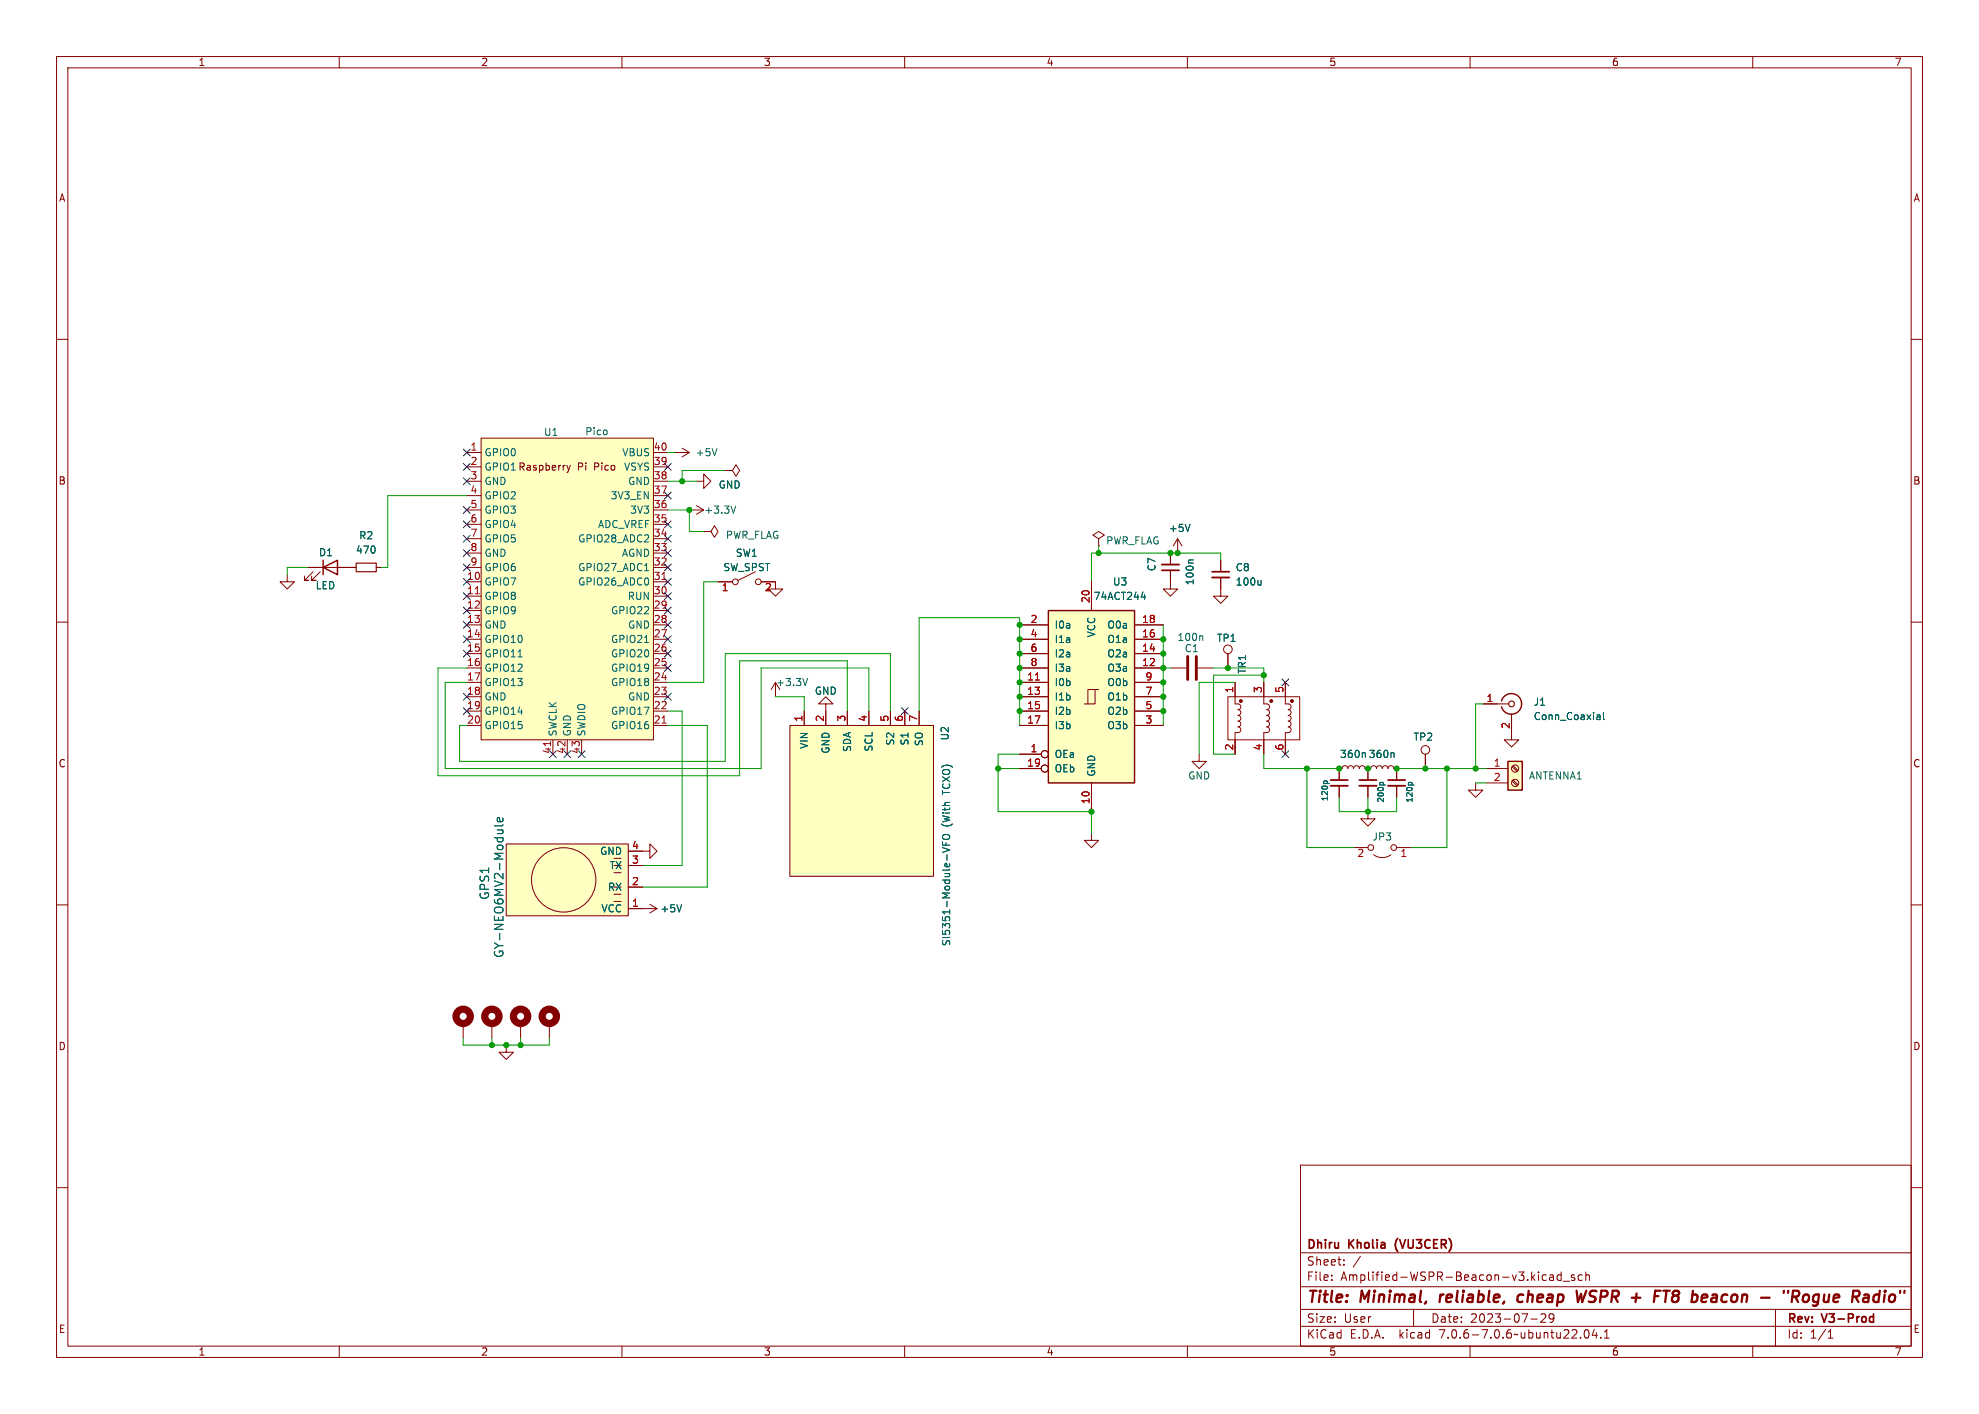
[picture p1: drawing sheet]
<svg xmlns="http://www.w3.org/2000/svg" width="350mm" height="250mm" viewBox="0 0 350 250" stroke-linecap="round" stroke-linejoin="round" font-family="sans-serif">
<g fill="none" stroke="#840000" stroke-width=".18">
<path d="M10 10h330v230h-330zM12 12h326v226h-326zM60 10v2M110 10v2M160 10v2M210 10v2M260 10v2M310 10v2M10 60h2M338 60h2M85.1 77.5h30.5v53.3h-30.5zM120.6 79.2l1.3 .8"/>
<path d="M82.5 80h2.6M82.5 82.5h2.6M82.5 85.1h2.6M82.5 97.8h2.6M82.5 95.2h2.6M82.5 92.7h2.6M82.5 90.2h2.6M82.5 87.6h2.6M100.3 82.3l.3 .8M100.6 83.1l-.3 .5M100.9 82.3l-.3 .8M115.6 80h2.5"/>
<path d="M115.6 82.5h2.5M115.6 85.1h2.5M115.6 97.8h2.5M115.6 95.2h2.5M115.6 92.7h2.5M115.6 90.2h2.5M115.6 87.6h2.5M119.4 80h2.5M121.9 80l-1.3 .8M121.9 90.2h2.6M123.2 85.1h1.3v-1.3l1.2 1.3-1.2 1.3v-1.3M123.2 89.4l1.3 .8"/>
<path d="M124.5 94h1.2l.7-1 .6 1-.6 1-.7-1M124.5 94h.1M124.5 90.2l-1.3 .7M128.3 83.2h1.2l.7-1 .6 1-.6 1-.7-1M128.3 83.2h.1M194.3 95.2l1-.6-1-.6-1 .6 1 .6v1.3M194.3 96.5h.1M207 97.8v2M208.3 95.2l-.8 1.3M208.3 95.2v2.6M208.3 95.2l.7 1.3M215.9 99.1v2"/>
<path d="M10 110h2M50.8 101.6v1.3h1.3l-1.3 1.2-1.3-1.2h1.3M54.6 100.3h8.4M55.4 101.1l-1.6 1.5h.8h-.8v-.7M56.6 101.1l-1.5 1.5h.8h-.8v-.7M66.5 100.3h.8M82.5 100.3h2.6M82.5 102.9h2.6M82.5 105.4h2.6M82.5 107.9h2.6M82.5 110.5h2.6M82.5 113h2.6"/>
<path d="M82.5 115.6h2.6M82.5 118.1h2.6M115.6 100.3h2.5M115.6 102.9h2.5M115.6 105.4h2.5M115.6 107.9h2.5M115.6 110.5h2.5M115.6 113h2.5M115.6 115.6h2.5M115.6 118.1h2.5M127 102.9h2.5M133.6 101.1l-3 1.5"/>
<path d="M134.6 102.9h2.6v1.2h1.2l-1.2 1.3-1.3-1.3h1.3M180.3 110.5h5.1M180.3 113h5.1M180.3 115.6h5.1M180.3 118.1h5.1M193 102.9v5M200.7 110.5h5M200.7 113h5M200.7 115.6h5M200.7 118.1h5M207 100.8v3.3h1.3l-1.3 1.3-1.3-1.3h1.3M207 118.1h2.8"/>
<path d="M211.8 118.1h2.8M215.9 102.1v3.3h1.3l-1.3 1.3-1.3-1.3h1.3M217.2 115.6v2.5M338 110h2M82.5 120.6h2.6M82.5 123.2h2.6M82.5 125.7h2.6M82.5 128.3h2.6M97.8 130.8v2.5M100.3 130.8v2.5M102.9 130.8v2.5M115.6 120.6h2.5"/>
<path d="M115.6 123.2h2.5M115.6 125.7h2.5M115.6 128.3h2.5M136.4 121.9l.8-1.3v2.6M139.7 128.3h25.4v26.6h-25.4zM142.2 125.7v2.6M146 124.5h1.3l-1.3-1.3-1.2 1.3h1.2v3.8M149.9 125.7v2.6M153.7 125.7v2.6M157.5 125.7v2.6M160 125.7v2.6M162.6 125.7v2.6"/>
<path d="M180.3 120.6h5.1M180.3 123.2h5.1M180.3 125.7h5.1M180.3 128.3h5.1M180.3 135.9h3.8M180.3 133.3h3.8M193 138.4v5.1M193.7 121.9h-1.3v2.6M194.3 121.9h-.6v2.6h-1.9M200.7 120.6h5M200.7 123.2h5M200.7 125.7h5"/>
<path d="M200.7 128.3h5M212.1 133.3v1.3h-1.3l1.3 1.3 1.3-1.3h-1.3M217.2 123.2h12.7v7.6h-12.7zM218.4 120.6v3.9h.8l.3 .5-.2 .3-.4 .2 .4 .1 .1 .3-.1 .4-.4 .2 .3 .1 .2 .2v.5l-.5 .2 .4 .2 .1 .4-.1 .3-.4 .1 .4 .2 .2 .4-.4 .4h-.7v3.8M223.5 120.6v3.9h.7l.3 .5-.1 .3-.4 .2 .4 .1 .1 .3-.1 .4-.4 .2 .3 .1 .2 .2-.1 .5-.4 .2 .4 .2 .1 .4-.2 .3-.3 .1 .4 .2 .1 .4-.3 .4h-.7v3.8M227.3 120.6v3.9h.8l.2 .5-.1 .3-.4 .2 .4 .1 .1 .3-.1 .4-.4 .2 .3 .1 .2 .2-.1 .5-.4 .2 .4 .2 .1 .4-.2 .3-.3 .1 .4 .2 .1 .4-.3 .4h-.7v3.8M236.9 137.9v-2h.5l.1-.4 .4-.1 .3 .1 .2 .4 .1-.3 .4-.2 .3 .1 .2 .4 .1-.3 .4-.2 .3 .1 .2 .4 .1-.3 .4-.2 .4 .1 .1 .4h1l.2-.4 .4-.1 .3 .1 .2 .4 .1-.3 .2-.2 .5 .1 .2 .4 .2-.4 .4-.1 .3 .2 .1 .3 .2-.4 .4-.1 .3 .2 .1 .3h.5v2M236.9 138.9v2.1M241.9 135.9v2M241.9 138.9v2.1M247 138.9v2.1M252.1 133.3v2.6"/>
<path d="M261 138.4v1.3h-1.3l1.3 1.3 1.3-1.3h-1.3M262.3 124.5h4.5M262.9 135.9h3.8M262.9 138.4h3.8M267.3 126.2v4.6h-1.2l1.2 1.3 1.3-1.3h-1.3M267.4 138.1l.9 .8M267.4 135.6l.9 .8M267.6 137.9l.9 .9M267.6 135.4l.9 .8M10 160h2M89.5 149.2h21.6v12.7h-21.6zM108.6 159.4h1.3"/>
<path d="M111.1 150.5h3.8v-1.3l1.3 1.3-1.3 1.3v-1.3M111.1 156.8h2.6M111.1 153h2.6M114.9 159.9l1.3 .8M193 147.3v1.3h1.3l-1.3 1.3-1.2-1.3h1.2M239.4 149.9h2.5M241.9 143.5v1.3h-1.2l1.2 1.2 1.3-1.2h-1.3M243 151.1a2.54 2.54 0 0 0 3 0M247 149.9h2.6M338 160h2M111.1 160.7h5.1M116.2 160.7l-1.3 .7"/>
<path d="M81.9 181v2.5M87 181v2.5M89.5 184.8v1.3h1.3l-1.3 1.2-1.2-1.2h1.2M92.1 181v2.5M97.2 181v2.5M10 210h2M230 206h108v32h-108zM338 210h2M60 238v2M110 238v2M160 238v2M210 238v2"/>
<path d="M230 234.5h108M230 231.5h108M230 227.5h108M230 221.5h108M235.5 226.3v.1M235.5 225.5v.1M237.7 223.6v.1M237.7 222.8v.1M240.6 222.1l-1.3 2M250 231.5v3M260 238v2M270.8 233.2h1.1"/>
<path d="M273.3 232.4v.5l-.8 .9h.9M274 232.4v.5l.1 .3h.4l.3-.3M274.1 225.5h.6l.1 .9M274.8 232.4a.99 .99 0 0 1-.4 1.4h-.3M274.8 225.8h-.5a.29 .29 0 0 0-.3 .3 .29 .29 0 0 0 .3 .3l.5-.1M276.1 225.5l-.4-.1-.3 .3v.4l.1 .2h.6M276.1 224.9v1.5M276.5 226.5h1.1M278.5 225.5l-.4-.1-.2 .2 .1 .2 .5 .2v.3h-.6M279.8 225.5l-.4-.1-.3 .3v.4l.2 .2h.5M280.4 235.2l.1-.1a.81 .81 0 0 1 .6 .6 .81 .81 0 0 1-.3 .8l-.1 .1a.82 .82 0 0 1-.6-.6 .82 .82 0 0 1 .3-.8zM280.5 225.5l.2-.1 .3 .1 .1 .9"/>
<path d="M280.5 224.9v1.5M282 235l-.4 1.1h.9M282.3 235.6v1M283.1 236.5v.1M283.8 236.6h.8M283.8 235.5l.4-.4v1.5M310 238v2M314 231.5v6.5M323.3 236.6h.9M323.3 235.5l.5-.4v1.5"/>
<circle cx="130" cy="102.9" r=".51"/>
<circle cx="134.1" cy="102.9" r=".51"/>
<circle cx="217.2" cy="114.8" r=".76"/>
<circle cx="184.8" cy="133.3" r=".63"/>
<circle cx="184.8" cy="135.9" r=".63"/>
<circle cx="252.1" cy="132.6" r=".76"/>
<circle cx="268" cy="135.9" r=".63"/>
<circle cx="268" cy="138.4" r=".63"/>
<circle cx="99.7" cy="155.6" r="5.7"/>
<circle cx="242.4" cy="149.9" r=".51"/>
<circle cx="246.5" cy="149.9" r=".51"/>
</g>
<path d="M205.5 100.8h3M214.4 101.1h3M235.3 137.9h3.1M240.4 137.9h3.1M245.5 137.9h3M330.9 232.8l.5 .1M331.4 232.3v1.5M331.4 233.7l-.5 .1" fill="none" stroke="#840000" stroke-width=".3"/>
<g fill="none" stroke="#840000" stroke-width=".4">
<path d="M254.8 228.9l-.2 1.3M269.4 229a.66 .66 0 0 0-1 .3v.5l.1 .3 .2 .1 .6-.1M280.6 228.2l-.8 2-.2-1.4-.5 1.4M293.7 228.2h-.9l-.3 2M294.2 228.2h1.1M294.8 228.2l-.3 2M295.9 229.3l-.2 .5 .1 .3M302.6 229.9l.3 .3h.5M303.4 228.9l-.6 .1M303.5 229.5h-.5l-.3 .2M315.5 228.2v.4M316.3 228.2l-.1 .4"/>
<path d="M318.1 229.1a.51 .51 0 0 0-.2-.9h-.8l-.2 2M319 229.1a.52 .52 0 0 1 .6-.2 .52 .52 0 0 1 .4 .4l-.1 .5a.6 .6 0 0 1-.9 .3M321.4 230.7a.57 .57 0 0 1-.8 .1M321.5 228.9a.66 .66 0 0 0-.8 .4l-.1 .5 .2 .3 .2 .1 .6-.1M333.3 228.9l-.1 1.3M333.4 228.2l-.1 .1 .1 .1M333.4 228.2l.1 .1-.1 .1M333.4 228.2v.2"/>
</g>
<g fill="none" stroke="#006464" stroke-width=".18">
<path d="M126.8 79.3l-.4 1.3M130.1 89.5l-.4 1.2M210.5 92.7l-.4 1.3M211 99h-.6l-.2 .2M91.6 116.1h.8M114 113.6h.7M114 100.9h.7M142.8 120l-.4 1.2M201.8 105.6h.8M202.4 105.1v.9M212.5 112.4l.2 .2v.7M223 102.6v.9"/>
<path d="M223 103.3l-.2 .2M234.1 138.3l.2-.2h.3l.2 .2M244 138.5l.2-.2h.3l.2 .2M246.4 133.1l.2 .2v.6M249.1 138.5l.2-.2h.3l.2 .2M282.6 126.4h.2l.2 .2v.6M283 127.2h-.4M283 126.7l-.4 .1M283.6 126v1.1l.2 .1M87.9 146.7h1.1M88.8 146.7l.2 .3-.1 .3M88.9 144.6l.1 .5-.3 .2-.7-.1v-.6h.3l.2 .7"/>
<path d="M89 145.8l-.3 .2h-1.3M120.6 160l-.5 1.2M166.7 149.9l1.3 .4-1.3 .4M166.7 148.8v.6h1.3M166.8 147.7a.81 .81 0 0 1 1.2 .2 .43 .43 0 0 1-.5 .5h-.4a.42 .42 0 0 1-.4-.2 .42 .42 0 0 1 .1-.5zM167.3 149v.4"/>
</g>
<g fill="#ffffc2" stroke="#ffffc2" stroke-width=".18">
<path d="M89.5 149.2h21.6v12.7h-21.6z"/>
<path d="M85.1 77.5h30.5v53.3h-30.5z"/>
<path d="M266.7 134.6h2.5v5.1h-2.5z"/>
<path d="M139.7 128.3h25.4v26.6h-25.4z"/>
<path d="M185.4 107.9h15.3v30.5h-15.3z"/>
</g>
<g fill="none" stroke="#840000" stroke-width="1.3">
<circle cx="81.9" cy="179.7" r="1.27"/>
<circle cx="87" cy="179.7" r="1.27"/>
<circle cx="92.1" cy="179.7" r="1.27"/>
<circle cx="97.2" cy="179.7" r="1.27"/>
</g>
<path d="M205.5 99.8h3M214.4 102.1h3M235.3 138.9h3.1M240.4 138.9h3.1M245.5 138.9h3" fill="none" stroke="#840000" stroke-width=".33"/>
<path d="M57.1 99.1v2.5M57.1 100.3l2.6-1.2v2.5zM185.4 107.9h15.3v30.5h-15.3zM265.6 124a1.81 1.81 0 0 1 2.8-1 1.81 1.81 0 0 1 0 2.9 1.81 1.81 0 0 1-2.8-.9M266.7 134.6h2.5v5.1h-2.5z" fill="none" stroke="#840000" stroke-width=".25"/>
<g fill="none" stroke="#840000" stroke-width=".2">
<path d="M63 99.6h3.5v1.5h-3.5z"/>
<circle cx="267.3" cy="124.5" r=".51"/>
</g>
<path d="M84.1 105h.7M117.1 102.5h.7M97.4 131.1v.7M117.1 127.9h.7M183.1 120.2h.7" fill="none" stroke="#a90000" stroke-width=".18"/>
<g fill="#840000" stroke="#840000" stroke-width=".18">
<circle cx="228.5" cy="124" r=".25"/>
<circle cx="224.8" cy="124" r=".25"/>
<circle cx="219.5" cy="124" r=".25"/>
</g>
<path d="M210.1 116.1v4M211.6 116.1v4" fill="none" stroke="#840000" stroke-width=".51"/>
<g fill="none" stroke="#009600" stroke-width=".18">
<path d="M82.5 87.6h-13.9v12.7h-1.3M118.1 80h1.3M118.1 85.1h5.1M118.1 90.2h3.8v3.8h2.6M128.3 83.2h-7.7v1.9M194.3 96.5v1.3M215.9 99.1v-1.3h-22.9v5.1M54.6 100.3h-3.8v1.3M82.5 118.1h-5v19.1h53.3v-20.4h19.1v8.9M127 102.9h-2.5v17.7h-6.4M205.7 118.1h1.3M205.7 110.5v17.8"/>
<path d="M214.6 118.1h8.9v2.5M223.5 119.4h-8.9v13.9h3.8M82.5 120.6h-3.8v15.3h55.9v-17.8h19.1v7.6M118.1 128.3h7v28.5h-11.4M118.1 125.7h2.5v27.3h-6.9M137.2 123.2h5v2.5M157.5 125.7v-10.1h-29.2v19h-47v-6.3h1.2M162.6 125.7v-16.5h17.7v19.1M176.5 135.9h3.8M180.3 133.3h-3.8v10.2h16.5v3.8M218.4 120.6h-6.3v12.7M223.5 133.3v2.6h13.4"/>
<path d="M231.1 135.9v14h8.3M247 135.9h15.9M255.9 135.9v14h-6.3M261 138.4h1.9M262.3 124.5h-1.3v11.4M236.9 141v2.5h10.1v-2.5M241.9 141v2.5M81.9 183.5v1.3h15.3v-1.3M87 183.5v1.3M92.1 183.5v1.3"/>
</g>
<g fill="none" stroke="#000084" stroke-width=".18">
<path d="M81.9 79.4l1.3 1.2M83.2 79.4l-1.3 1.2M81.9 99.7l1.3 1.2M81.9 84.5l1.3 1.2M81.9 81.9l1.3 1.3M81.9 89.6l1.3 1.2M81.9 92.1l1.3 1.2M81.9 94.6l1.3 1.3M81.9 97.2l1.3 1.2M83.2 99.7l-1.3 1.2M83.2 84.5l-1.3 1.2M83.2 81.9l-1.3 1.3"/>
<path d="M83.2 89.6l-1.3 1.2M83.2 92.1l-1.3 1.2M83.2 94.6l-1.3 1.3M83.2 97.2l-1.3 1.2M117.5 99.7l1.2 1.2M117.5 87l1.2 1.2M117.5 92.1l1.2 1.2M117.5 94.6l1.2 1.3M117.5 97.2l1.2 1.2M117.5 81.9l1.2 1.3M118.7 99.7l-1.2 1.2M118.7 87l-1.2 1.2"/>
<path d="M118.7 92.1l-1.2 1.2M118.7 94.6l-1.2 1.3M118.7 97.2l-1.2 1.2M118.7 81.9l-1.2 1.3M81.9 109.9l1.3 1.2M81.9 102.3l1.3 1.2M81.9 104.8l1.3 1.2M81.9 115l1.3 1.2M81.9 112.4l1.3 1.2M81.9 107.3l1.3 1.3M83.2 109.9l-1.3 1.2M83.2 102.3l-1.3 1.2"/>
<path d="M83.2 104.8l-1.3 1.2M83.2 115l-1.3 1.2M83.2 112.4l-1.3 1.2M83.2 107.3l-1.3 1.3M117.5 112.4l1.2 1.2M117.5 107.3l1.2 1.3M117.5 104.8l1.2 1.2M117.5 102.3l1.2 1.2M117.5 109.9l1.2 1.2M117.5 117.5l1.2 1.2M117.5 115l1.2 1.2M118.7 112.4l-1.2 1.2"/>
<path d="M118.7 107.3l-1.2 1.3M118.7 104.8l-1.2 1.2M118.7 102.3l-1.2 1.2M118.7 109.9l-1.2 1.2M118.7 117.5l-1.2 1.2M118.7 115l-1.2 1.2M81.9 125.1l1.3 1.2M81.9 122.6l1.3 1.2M83.2 122.6l-1.3 1.2M83.2 125.1l-1.3 1.2M97.2 132.7l1.2 1.3M98.4 132.7l-1.2 1.3"/>
<path d="M99.7 132.7l1.2 1.3M100.9 132.7l-1.2 1.3M102.3 132.7l1.2 1.3M103.5 132.7l-1.2 1.3M117.5 122.6l1.2 1.2M118.7 122.6l-1.2 1.2M159.4 125.1l1.2 1.2M160.6 125.1l-1.2 1.2M226.7 120l1.2 1.3M226.7 132.7l1.2 1.3M227.9 120l-1.2 1.3M227.9 132.7l-1.2 1.3"/>
</g>
<g fill="#009600" stroke="#009600" stroke-width=".18">
<circle cx="205.7" cy="120.6" r=".46"/>
<circle cx="205.7" cy="123.2" r=".46"/>
<circle cx="205.7" cy="125.7" r=".46"/>
<circle cx="180.3" cy="123.2" r=".46"/>
<circle cx="180.3" cy="118.1" r=".46"/>
<circle cx="180.3" cy="120.6" r=".46"/>
<circle cx="180.3" cy="115.6" r=".46"/>
<circle cx="180.3" cy="110.5" r=".46"/>
<circle cx="180.3" cy="113" r=".46"/>
<circle cx="193" cy="143.5" r=".46"/>
<circle cx="176.5" cy="135.9" r=".46"/>
<circle cx="180.3" cy="125.7" r=".46"/>
<circle cx="89.5" cy="184.8" r=".46"/>
<circle cx="92.1" cy="184.8" r=".46"/>
<circle cx="87" cy="184.8" r=".46"/>
<circle cx="120.6" cy="85.1" r=".46"/>
<circle cx="121.9" cy="90.2" r=".46"/>
<circle cx="231.1" cy="135.9" r=".46"/>
<circle cx="236.9" cy="135.9" r=".46"/>
<circle cx="247" cy="135.9" r=".46"/>
<circle cx="241.9" cy="135.9" r=".46"/>
<circle cx="223.5" cy="119.4" r=".46"/>
<circle cx="255.9" cy="135.9" r=".46"/>
<circle cx="252.1" cy="135.9" r=".46"/>
<circle cx="261" cy="135.9" r=".46"/>
<circle cx="241.9" cy="143.5" r=".46"/>
<circle cx="205.7" cy="113" r=".46"/>
<circle cx="205.7" cy="115.6" r=".46"/>
<circle cx="205.7" cy="118.1" r=".46"/>
<circle cx="207" cy="97.8" r=".46"/>
<circle cx="194.3" cy="97.8" r=".46"/>
<circle cx="217.2" cy="118.1" r=".46"/>
<circle cx="208.3" cy="97.8" r=".46"/>
</g>
<g font-size="2.8" fill="#840000">
<text x="231" y="230.9">Title:</text>
<text x="240.7" y="230.9">Minimal,</text>
<text x="255.5" y="230.9">reliable,</text>
<text x="270.1" y="230.9">cheap</text>
<text x="281.3" y="230.9">WSPR</text>
<text x="291.8" y="230.9">+</text>
<text x="296.6" y="230.9">FT8</text>
<text x="304" y="230.9">beacon</text>
<text x="317" y="230.9">-</text>
<text x="321.8" y="230.9">&quot;Rogue</text>
<text x="334.8" y="230.9">Radio&quot;</text>
</g>
<g font-size="2.1" fill="#006464">
<text x="86.7" y="159.2" transform="rotate(-90 86.7 159.2)">GPS1</text>
<text x="89.3" y="169.5" transform="rotate(-90 89.3 169.5)">GY-NEO6MV2-Module</text>
</g>
<g font-size="2.1" fill="#840000">
<text x="231" y="221.2">Dhiru</text>
<text x="238.6" y="221.2">Kholia</text>
<text x="247.4" y="221.2">(VU3CER)</text>
<text x="231" y="226.7">File:</text>
<text x="231" y="224">Sheet:</text>
<text x="237.1" y="226.7">Amplified-WSPR-Beacon-v3.kicad_sch</text>
<text x="231" y="236.9">KiCad</text>
<text x="231" y="234.1">Size:</text>
<text x="237.7" y="234.1">User</text>
<text x="238.7" y="236.9">E.D.A.</text>
<text x="247.6" y="236.9">kicad</text>
<text x="253" y="234.1">Date:</text>
<text x="254.9" y="236.9">7.0.6-7.0.6~ubuntu22.04.1</text>
<text x="260" y="234.1">2023-07-29</text>
<text x="316" y="234.3">Rev:</text>
<text x="316" y="236.9">Id:</text>
<text x="320.1" y="236.9">1/1</text>
<text x="322.4" y="234.3">V3-Prod</text>
</g>
<g font-size="1.8" fill="#840000">
<text x="35" y="11.9">1</text>
<text x="85" y="11.9">2</text>
<text x="135" y="11.9">3</text>
<text x="185" y="11.9">4</text>
<text x="235" y="11.9">5</text>
<text x="285" y="11.9">6</text>
<text x="335" y="11.9">7</text>
<text x="10.3" y="35.9">A</text>
<text x="338.4" y="35.9">A</text>
<text x="102.1" y="83.4">Pi</text>
<text x="105.2" y="83.4">Pico</text>
<text x="10.3" y="85.9">B</text>
<text x="338.3" y="85.9">B</text>
<text x="10.3" y="135.9">C</text>
<text x="338.3" y="135.9">C</text>
<text x="10.3" y="185.9">D</text>
<text x="338.3" y="185.9">D</text>
<text x="10.3" y="235.9">E</text>
<text x="35" y="239.9">1</text>
<text x="85" y="239.9">2</text>
<text x="135" y="239.9">3</text>
<text x="185" y="239.9">4</text>
<text x="235" y="239.9">5</text>
<text x="285" y="239.9">6</text>
<text x="335" y="239.9">7</text>
<text x="338.3" y="235.9">E</text>
</g>
<g font-size="1.8" fill="#006464">
<text x="96.1" y="77.3">U1</text>
<text x="103.4" y="77.2">Pico</text>
<text x="85.6" y="80.9">GPIO0</text>
<text x="85.6" y="83.4">GPIO1 Raspberry</text>
<text x="110" y="80.9">VBUS</text>
<text x="110.3" y="83.4">VSYS</text>
<text x="122.9" y="80.9">+5V</text>
<text x="85.6" y="86">GND</text>
<text x="85.6" y="88.5">GPIO2</text>
<text x="107.9" y="88.5">3V3_EN</text>
<text x="111" y="86">GND</text>
<text x="127" y="86.6">GND</text>
<text x="63.4" y="95.6">R2</text>
<text x="85.6" y="91">GPIO3</text>
<text x="85.6" y="93.6">GPIO4</text>
<text x="105.7" y="93.6">ADC_VREF</text>
<text x="111.4" y="91">3V3</text>
<text x="124.5" y="91">+3.3V</text>
<text x="128.3" y="95.5">PWR_FLAG</text>
<text x="206.6" y="94.3">+5V</text>
<text x="56.3" y="98.6">D1</text>
<text x="62.9" y="98.1">470</text>
<text x="85.6" y="96.1">GPIO5</text>
<text x="85.6" y="98.7">GND</text>
<text x="85.6" y="101.2">GPIO6</text>
<text x="102.2" y="101.2">GPIO27_ADC1</text>
<text x="102.2" y="96.1">GPIO28_ADC2</text>
<text x="109.9" y="98.7">AGND</text>
<text x="127.8" y="101.2">SW_SPST</text>
<text x="130" y="98.7">SW1</text>
<text x="195.5" y="96.5">PWR_FLAG</text>
<text x="204.6" y="101.1" transform="rotate(-90 204.6 101.1)">C7</text>
<text x="218.4" y="101.2">C8</text>
<text x="55.7" y="104.4">LED</text>
<text x="85.6" y="103.7">GPIO7</text>
<text x="85.6" y="106.3">GPIO8</text>
<text x="102.2" y="103.7">GPIO26_ADC0</text>
<text x="110.9" y="106.3">RUN</text>
<text x="193.3" y="106.3">74ACT244</text>
<text x="196.7" y="103.7">U3</text>
<text x="211.3" y="103.6" transform="rotate(-90 211.3 103.6)">100n</text>
<text x="218.4" y="103.7">100u</text>
<text x="85.6" y="108.8">GPIO9</text>
<text x="85.6" y="111.4">GND</text>
<text x="85.6" y="113.9">GPIO10</text>
<text x="108" y="113.9">GPIO21</text>
<text x="108" y="108.8">GPIO22</text>
<text x="111" y="111.4">GND</text>
<text x="186.4" y="111.4">I0a</text>
<text x="186.4" y="113.9">I1a</text>
<text x="193.9" y="112.8" transform="rotate(-90 193.9 112.8)">VCC</text>
<text x="195.8" y="113.9">O1a</text>
<text x="195.8" y="111.4">O0a</text>
<text x="208.2" y="113.5">100n</text>
<text x="215.1" y="113.7">TP1</text>
<text x="85.6" y="116.4">GPIO11</text>
<text x="85.6" y="119">GPIO12</text>
<text x="108" y="119">GPIO19</text>
<text x="108" y="116.4">GPIO20</text>
<text x="186.4" y="116.4">I2a</text>
<text x="186.4" y="119">I3a</text>
<text x="195.8" y="119">O3a</text>
<text x="195.8" y="116.4">O2a</text>
<text x="209.4" y="115.5">C1</text>
<text x="220.6" y="119.2" transform="rotate(-90 220.6 119.2)">TR1</text>
<text x="85.6" y="121.5">GPIO13</text>
<text x="85.6" y="124.1">GND</text>
<text x="108" y="121.5">GPIO18</text>
<text x="111" y="124.1">GND</text>
<text x="137.2" y="121.5">+3.3V</text>
<text x="144" y="123">GND</text>
<text x="186.4" y="121.5">I0b</text>
<text x="186.4" y="124.1">I1b</text>
<text x="195.8" y="124.1">O1b</text>
<text x="195.8" y="121.5">O0b</text>
<text x="271.2" y="125">J1</text>
<text x="85.6" y="126.6">GPIO14</text>
<text x="85.6" y="129.1">GPIO15</text>
<text x="98.7" y="130.3" transform="rotate(-90 98.7 130.3)">SWCLK</text>
<text x="101.2" y="130.3" transform="rotate(-90 101.2 130.3)">GND</text>
<text x="103.7" y="130.3" transform="rotate(-90 103.7 130.3)">SWDIO</text>
<text x="108" y="129.1">GPIO16</text>
<text x="108" y="126.6">GPIO17</text>
<text x="158.3" y="131.9" transform="rotate(-90 158.3 131.9)">S2</text>
<text x="160.9" y="131.9" transform="rotate(-90 160.9 131.9)">S1</text>
<text x="168" y="131" transform="rotate(-90 168 131)">U2</text>
<text x="186.4" y="126.6">I2b</text>
<text x="186.4" y="129.1">I3b</text>
<text x="195.8" y="129.1">O3b</text>
<text x="195.8" y="126.6">O2b</text>
<text x="249.9" y="131.2">TP2</text>
<text x="271.2" y="127.5">Conn_Coaxial</text>
<text x="143.1" y="132.5" transform="rotate(-90 143.1 132.5)">VIN</text>
<text x="146.9" y="133.4" transform="rotate(-90 146.9 133.4)">GND</text>
<text x="150.7" y="133.1" transform="rotate(-90 150.7 133.1)">SDA</text>
<text x="154.5" y="133" transform="rotate(-90 154.5 133)">SCL</text>
<text x="163.4" y="132" transform="rotate(-90 163.4 132)">SO</text>
<text x="186.4" y="134.2">OEa</text>
<text x="186.4" y="136.8">OEb</text>
<text x="193.9" y="137.4" transform="rotate(-90 193.9 137.4)">GND</text>
<text x="236.9" y="134.2">360n 360n</text>
<text x="168.2" y="140.3" transform="rotate(-90 168.2 140.3)">TCXO)</text>
<text x="210.1" y="138">GND</text>
<text x="270.3" y="138">ANTENNA1</text>
<text x="168.2" y="146.3" transform="rotate(-90 168.2 146.3)">(With</text>
<text x="242.6" y="148.8">JP3</text>
<text x="106" y="151.4">GND</text>
<text x="107.7" y="153.9">TX</text>
<text x="106.3" y="161.5">VCC</text>
<text x="107.4" y="157.7">RX</text>
<text x="116.7" y="161.5">+5V</text>
<text x="168.2" y="167.4" transform="rotate(-90 168.2 167.4)">SI5351-Module-VFO</text>
</g>
<g font-size="1.8" fill="#a90000">
<text x="83.1" y="79.8">1</text>
<text x="83.1" y="82.3">2</text>
<text x="115.5" y="82.3">39</text>
<text x="115.5" y="79.8">40</text>
<text x="83.1" y="84.8">3</text>
<text x="83.1" y="87.4">4</text>
<text x="83.1" y="89.9">5</text>
<text x="115.5" y="89.9">36</text>
<text x="115.5" y="87.4">37</text>
<text x="115.5" y="84.8">38</text>
<text x="83.1" y="92.5">6</text>
<text x="83.1" y="95">7</text>
<text x="115.5" y="95">34</text>
<text x="115.5" y="92.5">35</text>
<text x="83.1" y="97.5">8</text>
<text x="83.1" y="100.1">9</text>
<text x="115.5" y="100.1">32</text>
<text x="115.5" y="97.5">33</text>
<text x="82.5" y="102.6">10</text>
<text x="82.5" y="105.2">11</text>
<text x="82.5" y="107.7">12</text>
<text x="115.5" y="107.7">29</text>
<text x="115.5" y="105.2">30</text>
<text x="115.5" y="102.6">31</text>
<text x="127.6" y="104.9">1</text>
<text x="135.2" y="104.9">2</text>
<text x="192.8" y="106.7" transform="rotate(-90 192.8 106.7)">20</text>
<text x="82.5" y="110.2">13</text>
<text x="82.5" y="112.8">14</text>
<text x="115.5" y="112.8">27</text>
<text x="115.5" y="110.2">28</text>
<text x="182.2" y="110.2">2</text>
<text x="182.2" y="112.8">4</text>
<text x="201.9" y="112.8">16</text>
<text x="201.9" y="110.2">18</text>
<text x="82.5" y="115.3">15</text>
<text x="82.5" y="117.9">16</text>
<text x="115.5" y="117.9">25</text>
<text x="115.5" y="115.3">26</text>
<text x="182.2" y="115.3">6</text>
<text x="182.2" y="117.9">8</text>
<text x="201.9" y="117.9">12</text>
<text x="201.9" y="115.3">14</text>
<text x="82.5" y="120.4">17</text>
<text x="82.5" y="122.9">18</text>
<text x="82.5" y="125.5">19</text>
<text x="115.5" y="125.5">22</text>
<text x="115.5" y="122.9">23</text>
<text x="115.5" y="120.4">24</text>
<text x="181.6" y="120.4">11</text>
<text x="181.6" y="122.9">13</text>
<text x="181.6" y="125.5">15</text>
<text x="202.5" y="125.5">5</text>
<text x="202.5" y="122.9">7</text>
<text x="202.5" y="120.4">9</text>
<text x="218.2" y="122.6" transform="rotate(-90 218.2 122.6)">1</text>
<text x="223.3" y="122.6" transform="rotate(-90 223.3 122.6)">3</text>
<text x="227.1" y="122.6" transform="rotate(-90 227.1 122.6)">5</text>
<text x="262.8" y="124.2">1</text>
<text x="82.5" y="128">20</text>
<text x="115.5" y="128">21</text>
<text x="142" y="127.7" transform="rotate(-90 142 127.7)">1</text>
<text x="145.8" y="127.7" transform="rotate(-90 145.8 127.7)">2</text>
<text x="149.6" y="127.7" transform="rotate(-90 149.6 127.7)">3</text>
<text x="153.4" y="127.7" transform="rotate(-90 153.4 127.7)">4</text>
<text x="157.2" y="127.7" transform="rotate(-90 157.2 127.7)">5</text>
<text x="159.8" y="127.7" transform="rotate(-90 159.8 127.7)">6</text>
<text x="162.3" y="127.7" transform="rotate(-90 162.3 127.7)">7</text>
<text x="181.6" y="128">17</text>
<text x="202.5" y="128">3</text>
<text x="267.1" y="129" transform="rotate(-90 267.1 129)">2</text>
<text x="97.5" y="133.4" transform="rotate(-90 97.5 133.4)">41</text>
<text x="100.1" y="133.4" transform="rotate(-90 100.1 133.4)">42</text>
<text x="102.6" y="133.4" transform="rotate(-90 102.6 133.4)">43</text>
<text x="181.6" y="135.6">19</text>
<text x="182.2" y="133.1">1</text>
<text x="218.2" y="132.8" transform="rotate(-90 218.2 132.8)">2</text>
<text x="223.3" y="132.8" transform="rotate(-90 223.3 132.8)">4</text>
<text x="227.1" y="132.8" transform="rotate(-90 227.1 132.8)">6</text>
<text x="264.1" y="135.6">1</text>
<text x="192.8" y="142.3" transform="rotate(-90 192.8 142.3)">10</text>
<text x="264.1" y="138.2">2</text>
<text x="111.7" y="152.8">3</text>
<text x="111.7" y="150.2">4</text>
<text x="240" y="151.8">2</text>
<text x="247.6" y="151.8">1</text>
<text x="111.7" y="160.4">1</text>
<text x="111.7" y="156.6">2</text>
</g>
<g font-size="1.4" fill="#006464">
<text x="235" y="141.8" transform="rotate(-90 235 141.8)">120p</text>
<text x="244.9" y="142" transform="rotate(-90 244.9 142)">200p</text>
<text x="250" y="142" transform="rotate(-90 250 142)">120p</text>
</g>
</svg>
